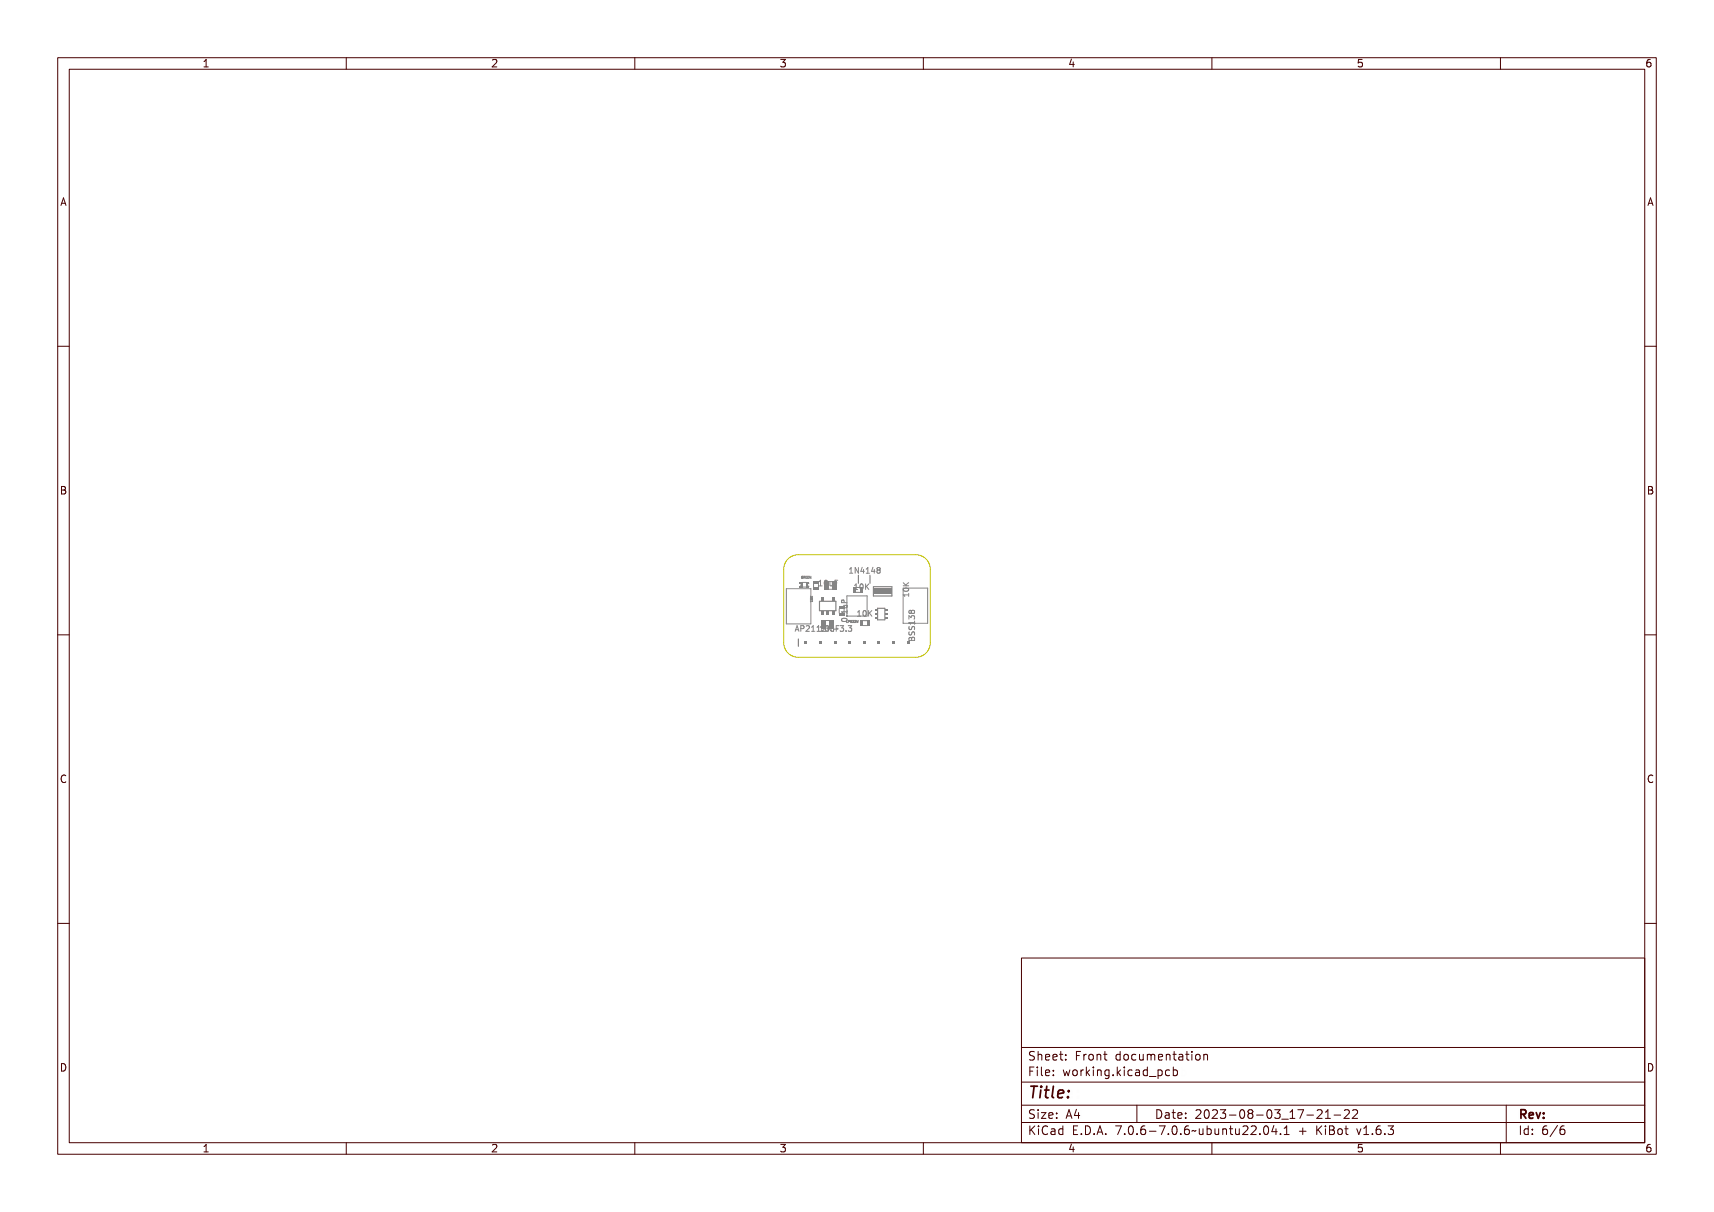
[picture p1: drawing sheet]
<svg xmlns="http://www.w3.org/2000/svg" width="297mm" height="210mm" viewBox="0 0 297 210" stroke-linecap="round" stroke-linejoin="round" font-family="sans-serif">
<g fill="none" stroke="#848484" stroke-width=".17">
<path d="M139 99.8l-.1 .2 .1 .2M139.2 99.9h.2l-.2 .1 .1 .2 .1-.1v.1a.18 .18 0 0 1-.2-.1 .18 .18 0 0 1 0-.2zM139.5 99.9h.2v.3l-.1-.1-.1 .1zM139.5 99.9l.1 .1zM139.8 99.9h.2h-.2v.1h.2l-.2 .1v.1h.2h-.2zM140.1 99.9h.2h-.2v.1h.2l-.2 .1v.1h.2h-.2zM140.4 99.9l.1 .3 .1-.3v.3l-.2-.3v.3zM147.1 98.5l.4-.1v.8h.2v.2h-.5v-.2h.2v-.7l-.3 .1zM147.9 98.4h.1l.4 .8v-.8h.1v1h-.2l-.3-.8v.8h-.1zM149 98.4h.2v.6h.1l-.1 .4h-.2v-.3h-.4zM149 98.5v.5h-.3zM149.5 98.5l.4-.1v.8h.2v.2h-.6v-.2h.2v-.7l-.2 .1z"/>
<path d="M150.6 98.4h.1v.6h.2l-.2 .4h-.1v-.3h-.4zM150.6 98.5v.5h-.3zM151.1 98.5a.27 .27 0 0 1 .4-.1 .27 .27 0 0 1-.1 .5 .27 .27 0 0 1 .1 .4 .27 .27 0 0 1-.4 0 .27 .27 0 0 1 .1-.4l-.2-.2zM152.1 98.7v.1M152.1 98.4h.4v.2l-.2 .2M152.1 98.8h.2M152.1 98.8h.1M152.3 98.8l.2 .1v.3l-.4 .1M137.8 109.4l.3-1 .3 1M137.9 109.1h.4M139.5 108.5h.1l.3 .9h-.1l-.1-.2h-.3l-.1 .2h-.1zM139.5 108.6l.2 .5h-.3z"/>
<path d="M140.1 108.5h.2a.31 .31 0 0 1 .4 .4 .31 .31 0 0 1-.5 .1v.4h-.1zM140.2 108.6h.1a.18 .18 0 0 1 .2 .2 .18 .18 0 0 1-.2 .1h-.1zM140.5 103.9l.3-.1v.2l-.3 .1zM140.5 103.2l.1 .2 .2-.2-.2 .2 .2 .1h-.3l.1-.1zM140.5 103.6l.3 .1zM140.5 104.2v.1M140.8 104v.3M140.8 108.5a.34 .34 0 0 1 .6 .1 .34 .34 0 0 1-.2 .5l-.2 .2h.4v.1h-.6l.4-.4a.23 .23 0 0 0 0-.4 .23 .23 0 0 0-.4 .1zM141.7 108.5h.3v.8h.2v.1h-.5v-.1h.2v-.7h-.2zM142.1 108.5h.3v.8h.2v.1h-.5v-.1h.2v-.7h-.2zM142.3 100.7l.4-.1v.8h.2v.2h-.5v-.2h.2v-.7l-.3 .1zM142.5 108.5h.3v.8h.2v.1h-.5v-.1h.2v-.7h-.2z"/>
<path d="M142.8 108.6l.1-.1a.46 .46 0 0 1 .5 .5 .46 .46 0 0 1-.5 .4l-.1-.2zM143 108.6a.39 .39 0 0 1 .3 .4 .39 .39 0 0 1-.3 .3l-.1-.3zM143.1 100.7l.1-.1a.46 .46 0 0 1 .5 .5 .46 .46 0 0 1-.5 .4l-.1-.2zM143.2 108.5a.34 .34 0 0 1 .5 .1 .34 .34 0 0 1-.2 .5l-.2 .2h.5v.1h-.6l.3-.4a.23 .23 0 0 0 .1-.4 .23 .23 0 0 0-.4 .1zM143.3 100.7a.39 .39 0 0 1 .2 .4 .39 .39 0 0 1-.2 .4l-.1-.4zM143.6 108.7h.1v.5l.1 .1 .2-.1v-.5h.1v.7l-.1-.1a.23 .23 0 0 1-.3 .1 .23 .23 0 0 1-.1-.2zM143.9 100.8h.1v.6l.1 .1 .2-.2v-.5h.1v.8l-.1-.1a.23 .23 0 0 1-.3 .1 .23 .23 0 0 1-.1-.3zM144 108.5h.1v.4l.4-.4h.1l-.3 .4 .4 .5h-.2l-.3-.4-.1 .4h-.1zM144.4 108.5h.6v.1h-.5v.3h.4v.1h-.4v.4h-.1zM144.7 100.6h.6v.1h-.5v.3h.4v.1h-.4v.5h-.1zM144.9 109h.3v.1h-.3zM145.6 108.5a.29 .29 0 0 1 .4 0 .29 .29 0 0 1-.1 .4 .3 .3 0 0 1 .1 .5 .3 .3 0 0 1-.5-.1h.1a.22 .22 0 0 0 .3 .1 .22 .22 0 0 0 .1-.3 .22 .22 0 0 0-.3-.1l.1-.1a.19 .19 0 0 0 .1-.3 .19 .19 0 0 0-.3 0z"/>
<path d="M145.9 105.8h.8v-.2h.1v.6h-.1v-.2h-.7v.2h-.1zM145.9 104h.1v.5h.3v-.4h.1v.4h.4v.1h-.9zM146 107.3l.4-.1a.38 .38 0 0 1 .4 .3 .55 .55 0 0 1-.4 .3 .55 .55 0 0 1-.5-.3zM146 107.4a.43 .43 0 0 1 .7 .2 .43 .43 0 0 1-.7-.2zM146.1 104.9h.7l-.1 .1a.23 .23 0 0 1 .1 .3 .23 .23 0 0 1-.2 .1h-.5v-.1h.5l.1-.1-.1-.2h-.5zM146.5 109.2h.2v.2h-.2zM146.6 106.6h.2v.2h-.2zM146.7 107.5v.4h.2h-.2zM146.9 107.5l.3 .1-.2 .3zM147 107.6l.1 .1h-.1zM147.1 108.5a.29 .29 0 0 1 .5 0 .29 .29 0 0 1-.1 .4 .3 .3 0 0 1 .1 .5 .3 .3 0 0 1-.5-.1h.1a.22 .22 0 0 0 .3 .1 .22 .22 0 0 0 0-.3 .22 .22 0 0 0-.2-.1l.1-.1a.19 .19 0 0 0 .1-.3 .19 .19 0 0 0-.3 0zM147.3 107.6l.1-.1-.1 .1a.14 .14 0 0 1 .2 .2 .16 .16 0 0 1-.3 .1l.2-.1z"/>
<path d="M147.5 107.5l.2 .1v.3h-.2l.2-.1-.1-.1 .1-.1zM147.8 107.5l.2 .1v.3h-.2l.2-.1-.1-.1 .1-.1zM148 101.3l.4-.1v.9h.2v.1h-.6v-.1h.2v-.7h-.2zM148.1 107.5l.1 .3v-.2l.1 .2 .1-.3-.1 .4-.1-.2-.1 .2zM148.6 106.8h.6M148.7 106l-.1 .1M148.7 107.5l-.1 .4v-.3l-.1 .3M148.8 101.3h.1a.46 .46 0 0 1 .5 .4 .46 .46 0 0 1-.5 .5l-.1-.3zM149 101.4a.39 .39 0 0 1 .2 .3 .39 .39 0 0 1-.2 .4l-.1-.4zM149.1 105.9h.3v.8h.2v.1h-.5v-.1h.2v-.7h-.2zM149.5 101.2h.2v.5l.4-.5h.1l-.4 .4 .4 .6h-.1l-.3-.5-.1 .5h-.2zM149.9 106l.1-.1a.46 .46 0 0 1 .4 .4 .46 .46 0 0 1-.4 .5l-.2-.2z"/>
<path d="M150 106a.39 .39 0 0 1 .3 .3 .39 .39 0 0 1-.3 .4l-.1-.4zM150.6 105.9h.1v.4l.4-.4h.2l-.4 .4 .4 .5h-.2l-.3-.5-.1 .5h-.1zM156.5 101.5h1M156.5 101l.6 .5M156.6 102a.46 .46 0 0 1 .5-.2 .46 .46 0 0 1 .3 .5 .46 .46 0 0 1-.5 .2 .46 .46 0 0 1-.3-.5zM156.6 102.5h.8v-.2h.1v.5h-.1v-.2h-.7v.3h-.1zM156.6 100.8l.4 .3 .5-.4v.2l-.5 .3 .5 .1v.1h-.9v-.1h.4l-.4-.4zM156.6 101.7a.48 .48 0 0 1 .5-.2 .48 .48 0 0 1 .4 .5 .48 .48 0 0 1-.6 .2 .48 .48 0 0 1-.3-.5zM156.7 101.8a.41 .41 0 0 1 .7 .1 .41 .41 0 0 1-.7-.1zM157.5 102.8v.5M157.5 103.1h-1l.3 .2M157.5 101l-.6 .4"/>
<path d="M157.6 108.4h.8v-.2h.1v.5h-.1v-.2h-.7v.2h-.1zM157.6 109.8l.1 .1a.19 .19 0 0 0-.1 .2 .19 .19 0 0 0 .2 .1 .19 .19 0 0 0 .2-.2 .3 .3 0 0 1 .5-.2 .3 .3 0 0 1-.2 .5 .22 .22 0 0 0 .1-.3 .22 .22 0 0 0-.3 0 .32 .32 0 0 1-.4 .3 .32 .32 0 0 1-.1-.5zM157.6 109l.1 .1a.19 .19 0 0 0-.1 .2 .19 .19 0 0 0 .2 .1 .19 .19 0 0 0 .2-.2 .3 .3 0 0 1 .5-.1 .3 .3 0 0 1-.2 .5 .22 .22 0 0 0 .1-.4 .22 .22 0 0 0-.3 0 .32 .32 0 0 1-.4 .4 .32 .32 0 0 1-.1-.6zM157.6 106.7l.3-.1 .1 .2a.27 .27 0 0 1 .4-.1 .27 .27 0 0 1 0 .4 .27 .27 0 0 1-.4-.1 .27 .27 0 0 1-.4 .1 .27 .27 0 0 1 0-.4zM157.6 107.5l.3-.1 .1 .2a.3 .3 0 0 1 .5-.1 .3 .3 0 0 1-.1 .5v-.1a.22 .22 0 0 0 .1-.3 .22 .22 0 0 0-.3 0 .22 .22 0 0 0-.1 .2l-.1-.1a.19 .19 0 0 0-.3-.1 .19 .19 0 0 0 0 .3l-.1 .1zM157.6 110.6l.3-.1 .1 .2a.26 .26 0 0 1 .3-.2 .26 .26 0 0 1 .2 .3v.3h-.9zM157.7 110.7h.2l.1 .3h-.3zM157.9 106.1v.1M157.9 105.9l-.2-.2-.1 .1-.1 .4M157.9 105.9l.2-.2 .3 .1v.4M157.9 105.9v.2M157.9 106.1l.1 .1"/>
<path d="M158.1 110.7h.3v.3h-.3z"/>
<circle cx="151.3" cy="98.6" r=".16"/>
<circle cx="151.3" cy="99.1" r=".19"/>
<circle cx="140.6" cy="103.7" r=".17"/>
<circle cx="140.6" cy="103.7" r=".03"/>
<circle cx="143.1" cy="109" r=".09"/>
<circle cx="143.4" cy="101.1" r=".09"/>
<circle cx="146.4" cy="107.5" r=".09"/>
<circle cx="149" cy="101.7" r=".09"/>
<circle cx="150.1" cy="106.3" r=".09"/>
<circle cx="157" cy="101.9" r=".08"/>
<circle cx="157.8" cy="106.9" r=".16"/>
<circle cx="158.3" cy="106.9" r=".19"/>
</g>
<g fill="#848484">
<path d="M145.4 105h.9v.5h-.9z" fill-rule="evenodd"/>
<path d="M145.4 106.2h.9v.5h-.9z" fill-rule="evenodd"/>
</g>
<path d="M146.8 103.3h3.5v3.5h-3.5z" fill="none" stroke="#848484" stroke-width=".17"/>
<path d="M152.1 105.4h1.2v2h-1.2z" fill="none" stroke="#848484" stroke-width=".2"/>
<g fill="#848484">
<path d="M151.6 106.9h.4v.3h-.4z" fill-rule="evenodd"/>
<path d="M153.4 106.9h.3v.3h-.3z" fill-rule="evenodd"/>
<path d="M151.6 106.3h.4v.2h-.4z" fill-rule="evenodd"/>
<path d="M153.4 106.3h.3v.2h-.3z" fill-rule="evenodd"/>
<path d="M151.6 105.6h.4v.3h-.4z" fill-rule="evenodd"/>
<path d="M153.4 105.6h.3v.3h-.3z" fill-rule="evenodd"/>
</g>
<path d="M142 104.2h2.8v1.6h-2.8z" fill="none" stroke="#848484" stroke-width=".2"/>
<g fill="#848484">
<path d="M142.2 103.5h.5v.7h-.5z" fill-rule="evenodd"/>
<path d="M142.2 105.9h.5v.6h-.5z" fill-rule="evenodd"/>
<path d="M143.2 105.9h.5v.6h-.5z" fill-rule="evenodd"/>
<path d="M144.1 103.5h.5v.7h-.5z" fill-rule="evenodd"/>
<path d="M144.1 105.9h.5v.6h-.5z" fill-rule="evenodd"/>
</g>
<path d="M143 107.5h.8" fill="none" stroke="#848484" stroke-width=".17"/>
<g fill="#848484">
<path d="M142.3 107.5h.8v1.4h-.8z" fill-rule="evenodd"/>
<path d="M143.8 107.5h.7v1.4h-.7z" fill-rule="evenodd"/>
</g>
<path d="M141 101.1v.7M141.8 101.1v.7" fill="none" stroke="#848484" stroke-width=".17"/>
<g fill="#848484">
<path d="M140.9 100.6h1v.5h-1z" fill-rule="evenodd"/>
<path d="M140.9 101.8h1v.5h-1z" fill-rule="evenodd"/>
</g>
<path d="M138.3 110.7v1.3" fill="none" stroke="#848484" stroke-width=".2"/>
<g fill="#848484">
<path d="M139.4 111.1h.5v.5h-.5z" fill-rule="evenodd"/>
<path d="M141.9 111.1h.5v.5h-.5z" fill-rule="evenodd"/>
<path d="M144.4 111.1h.5v.5h-.5z" fill-rule="evenodd"/>
<path d="M147 111.1h.5v.5h-.5z" fill-rule="evenodd"/>
<path d="M149.5 111.1h.5v.5h-.5z" fill-rule="evenodd"/>
<path d="M152.1 111.1h.5v.5h-.5z" fill-rule="evenodd"/>
<path d="M154.6 111.1h.5v.5h-.5z" fill-rule="evenodd"/>
<path d="M157.1 111.1h.5v.5h-.5z" fill-rule="evenodd"/>
<path d="M149 101.7h.5v1h-.5z" fill-rule="evenodd"/>
<path d="M147.8 101.7h.5v1h-.5z" fill-rule="evenodd"/>
</g>
<path d="M156.5 101.9h4.2v6.1h-4.2z" fill="none" stroke="#848484" stroke-width=".17"/>
<path d="M151.3 101.7h3.2v1.6h-3.2z" fill="none" stroke="#848484" stroke-width=".2"/>
<path d="M151.4 102h3.1v1h-3.1z" fill-rule="evenodd" fill="#848484"/>
<g fill="none" stroke="#848484" stroke-width=".17">
<path d="M138.6 101a.3 .3 0 0 1 .2 .3 .3 .3 0 0 1-.2 .3M139 101.7h.7M139 100.9h.7M140.2 101a.27 .27 0 0 0-.3 .3 .27 .27 0 0 0 .3 .3"/>
<circle cx="138.7" cy="101.7" r=".08"/>
</g>
<g fill="#848484">
<path d="M138.5 101.6h.2v.2h-.2z" fill-rule="evenodd"/>
<path d="M138.6 101.7l.4 .1z" fill-rule="evenodd"/>
<path d="M138.8 100.9h.2v.9h-.2z" fill-rule="evenodd"/>
<path d="M139.7 101.6h.5v.2h-.5z" fill-rule="evenodd"/>
<path d="M139.7 101h.2v.6h-.2z" fill-rule="evenodd"/>
<path d="M139.9 101.5l.1 .1z" fill-rule="evenodd"/>
<path d="M139.9 101l.1 .1z" fill-rule="evenodd"/>
<path d="M138.5 100.9h.3v.2h-.3z" fill-rule="evenodd"/>
<path d="M139.7 100.9h.5v.2h-.5z" fill-rule="evenodd"/>
</g>
<path d="M136.3 102h4.2v6.1h-4.2zM143.6 102.1h.7" fill="none" stroke="#848484" stroke-width=".17"/>
<path d="M148.7 99.7v1.4M150.7 99.7v1.4" fill="none" stroke="#848484" stroke-width=".2"/>
<g fill="#848484">
<path d="M142.8 100.7h.8v1.5h-.8z" fill-rule="evenodd"/>
<path d="M144.3 100.7h.7v1.5h-.7z" fill-rule="evenodd"/>
</g>
<path d="M149.6 107.5h.7M149.6 108.4h.7" fill="none" stroke="#848484" stroke-width=".17"/>
<g fill="#848484">
<path d="M149.1 107.5h.5v.9h-.5z" fill-rule="evenodd"/>
<path d="M150.3 107.5h.5v.9h-.5z" fill-rule="evenodd"/>
</g>
<path d="M136.8 96.7l1-.5 .5-.1h20.4a2.54 2.54 0 0 1 2.5 2.6v12.7a2.54 2.54 0 0 1-2.5 2.5h-20.4a2.54 2.54 0 0 1-2.5-2.5v-12.7a2.53 2.53 0 0 1 1-2z" fill="none" stroke="#c2c200" stroke-width=".17"/>
<g fill="none" stroke="#480000" stroke-width=".17">
<path d="M10 10h277v190h-277zM12 12h273v186h-273zM60 10v2M110 10v2M160 10v2M210 10v2M260 10v2M10 60h2M285 60h2M10 110h2M285 110h2M10 160h2"/>
<path d="M285 160h2M177 166h108v32h-108zM60 198v2M110 198v2M160 198v2M177 181.5h108M177 187.5h108M177 191.5h108M177 194.5h108M178.1 195.2h.2v.6l.6-.6h.3l-.6 .6 .6 .8h-.2l-.5-.7-.2 .2v.5h-.2zM178.2 185h.9v.2h-.7v.4h.6v.2h-.6v.7h-.2zM178.3 182.4l.5-.1h.2v.2a.31 .31 0 0 0-.5-.1 .31 .31 0 0 0 0 .5 .5 .5 0 0 1 .6 .6 .5 .5 0 0 1-.8 .2l-.1-.2a.34 .34 0 0 0 .4 .1 .34 .34 0 0 0 .1-.5 .47 .47 0 0 1-.5-.2 .47 .47 0 0 1 .1-.5z"/>
<path d="M178.3 192.5l.5-.1h.2v.2a.31 .31 0 0 0-.5-.1 .31 .31 0 0 0 0 .5 .5 .5 0 0 1 .6 .6 .5 .5 0 0 1-.8 .2l-.1-.2a.34 .34 0 0 0 .4 .1 .34 .34 0 0 0 .1-.5 .47 .47 0 0 1-.5-.2 .47 .47 0 0 1 .1-.5zM179.4 182.2h.2v.6a.35 .35 0 0 1 .4-.1 .35 .35 0 0 1 .2 .4v.6h-.2v-.8h-.4v.8h-.2zM179.5 185.4h.4v.9h.4v.2h-.9v-.2h.3v-.8h-.2zM179.5 192.8h.4v.9h.4v.1h-.9v-.1h.3v-.8h-.2zM179.5 195.6h.4v.9h.4v.1h-.9v-.1h.3v-.8h-.2zM179.7 184.9h.2v.3h-.2zM179.7 192.3h.2v.3h-.2zM179.7 195.1h.2v.3h-.2zM180.6 184.9h.4v1.3l.4 .1v.2l-.5-.2v-1.2h-.3zM180.6 192.8h.8v.1l-.6 .8h.6v.1h-.8v-.1l.6-.8h-.6zM180.7 182.8a.49 .49 0 0 1 .6-.1 .49 .49 0 0 1 .2 .5h-.8a.42 .42 0 0 0 .3 .4 .42 .42 0 0 0 .4-.1v.2a.6 .6 0 0 1-.8-.1 .6 .6 0 0 1 .1-.8zM180.7 195.4l.5-.2h.3v.2a.43 .43 0 0 0-.6 0 .43 .43 0 0 0-.2 .5 .43 .43 0 0 0 .2 .5 .43 .43 0 0 0 .6 0v.2a.66 .66 0 0 1-.8-.1 .66 .66 0 0 1-.1-.8z"/>
<path d="M180.8 182.9l.4-.1 .1 .3h-.6zM181.8 195.6h.2a.45 .45 0 0 1 .5 0 .45 .45 0 0 1 .1 .4v.6h-.1v-.1a.38 .38 0 0 1-.5 .2 .38 .38 0 0 1-.2-.5 .38 .38 0 0 1 .4-.2h.3a.35 .35 0 0 0-.3-.4 .35 .35 0 0 0-.4 .2zM181.9 182.8a.49 .49 0 0 1 .6-.1 .49 .49 0 0 1 .2 .5h-.8a.42 .42 0 0 0 .3 .4 .42 .42 0 0 0 .5-.1v.2a.6 .6 0 0 1-.9-.1 .6 .6 0 0 1 .1-.8zM181.9 185.5a.49 .49 0 0 1 .6-.1 .49 .49 0 0 1 .2 .5h-.8a.42 .42 0 0 0 .3 .4 .42 .42 0 0 0 .5-.1v.2a.6 .6 0 0 1-.9-.1 .6 .6 0 0 1 .1-.8zM181.9 192.9a.49 .49 0 0 1 .6-.1 .49 .49 0 0 1 .2 .5h-.8a.42 .42 0 0 0 .3 .4 .42 .42 0 0 0 .5-.1v.2a.6 .6 0 0 1-.9-.1 .6 .6 0 0 1 .1-.8zM182 196.2l.5-.1a.31 .31 0 0 1-.2 .4 .31 .31 0 0 1-.4-.1zM182 182.9l.4-.1 .1 .3h-.6zM182 185.6l.4-.1 .1 .3h-.6zM182 193l.4-.1 .1 .3h-.6zM183 195.7l.4-.2 .2 .2v-.6h.2v1.5h-.2v-.1a.42 .42 0 0 1-.5 .1 .42 .42 0 0 1-.2-.5zM183.2 195.8l.1-.1a.4 .4 0 0 1 .3 .4 .4 .4 0 0 1-.3 .4l-.2-.2zM183.2 182.3h.2v.4h.4v.1h-.4l.1 .8h.3v.1h-.2a.3 .3 0 0 1-.4-.3v-.6h-.3v-.1h.3z"/>
<path d="M183.3 185.4h.2v.3h-.2zM183.3 186.2h.2v.3h-.2zM183.3 192.8h.2v.3h-.2zM183.3 193.6h.2v.2h-.2zM184.5 182.7h.2v.3h-.2zM184.5 183.5h.2v.2h-.2zM185.2 185.4h.2l.2 .8 .1-.5h.2l.2 .5 .1-.8h.2l-.2 1.1h-.2l-.2-.7-.2 .7h-.1zM185.4 195.2h.9v.2h-.7v.4h.6v.2h-.6v.5h.7v.1h-.9zM185.7 192.4h.2l.5 1.4h-.2l-.1-.3h-.5l-.1 .3h-.2zM185.8 192.6l.2 .7h-.4zM186.6 182.3h.9v.2h-.7v.4h.6v.2h-.6v.6h-.2zM186.7 185.5a.52 .52 0 0 1 .8 .4 .52 .52 0 0 1-.8 .4l-.1-.4z"/>
<path d="M186.8 185.6l.1-.1a.39 .39 0 0 1 .4 .4 .39 .39 0 0 1-.4 .4l-.1-.2zM186.9 196.4h.2v.2h-.2zM187.1 192.4h.2v.9h.2v.2h-.2v.3h-.2v-.3h-.6v-.2zM187.1 192.6v.7h-.4zM187.8 195.2a.76 .76 0 0 1 .9 .7 .76 .76 0 0 1-.9 .7zM188 195.4a.57 .57 0 0 1 .5 .5 .57 .57 0 0 1-.5 .6zM188 182.7h.2v.2a.3 .3 0 0 1 .3-.3 .3 .3 0 0 1 .3 .3 .37 .37 0 0 0-.5-.1 .37 .37 0 0 0-.1 .4v.5h-.2zM188 185.4h.2v.2a.3 .3 0 0 1 .3-.3 .3 .3 0 0 1 .3 .3 .37 .37 0 0 0-.5-.1 .37 .37 0 0 0-.1 .4v.6h-.2zM189.1 184.9h.1v.9l.5-.4h.2l-.4 .4 .5 .7h-.2l-.4-.6-.2 .1v.5h-.1zM189.1 182.8a.52 .52 0 0 1 .8 .4 .52 .52 0 0 1-.8 .4l-.1-.4zM189.2 182.9l.1-.1a.39 .39 0 0 1 .4 .4 .39 .39 0 0 1-.4 .4l-.1-.2zM189.3 196.4h.3v.2h-.3z"/>
<path d="M190.2 182.7h.2v.1a.35 .35 0 0 1 .4-.1 .35 .35 0 0 1 .3 .4v.6h-.2l-.1-.8h-.3l-.1 .8h-.2zM190.3 185.4h.4v.9h.4v.2h-.9v-.2h.4v-.8h-.3zM190.5 195.2h.3l.4 1.4h-.2l-.1-.3h-.5l-.1 .3h-.2zM190.6 184.9h.1v.3h-.1zM190.6 195.4l.2 .7h-.4zM191.4 185.4h.2v.1a.35 .35 0 0 1 .4-.1 .35 .35 0 0 1 .3 .4v.7h-.2l-.1-.9h-.3l-.1 .9h-.2zM191.7 182.3h.1v.4h.4v.1h-.4l.1 .8h.3v.1h-.2a.3 .3 0 0 1-.3-.3v-.6h-.3v-.1h.3zM191.7 196.4h.3v.2h-.3zM192.7 185.5l.3-.2 .3 .2v-.1h.2v1a.53 .53 0 0 1-.8 .4v-.2a.36 .36 0 0 0 .4 .1 .36 .36 0 0 0 .2-.4l-.1 .1a.53 .53 0 0 1-.7-.3 .53 .53 0 0 1 .2-.6zM192.8 185.6l.1-.1a.39 .39 0 0 1 .4 .4 .39 .39 0 0 1-.4 .4l-.1-.2zM193.8 195.2h.9l-.5 1.4h-.2l.5-1.2h-.7zM193.9 182.8l.3-.2 .3 .2v-.6h.2v1.5h-.2v-.1a.42 .42 0 0 1-.6 .1 .42 .42 0 0 1-.1-.5z"/>
<path d="M194.1 182.8a.4 .4 0 0 1 .4 .4 .4 .4 0 0 1-.4 .4l-.2-.4zM194.1 186.2h.3v.3h-.3zM195.1 184.9h.2v.9l.4-.4h.3l-.5 .4 .5 .7h-.2l-.4-.6-.1 .1v.5h-.2zM195.1 182.8a.52 .52 0 0 1 .8 .4 .52 .52 0 0 1-.8 .4l-.1-.4zM195.2 182.9l.1-.1a.39 .39 0 0 1 .4 .4 .39 .39 0 0 1-.4 .4l-.1-.2zM195.3 196.4h.3v.2h-.3zM196.3 185.4h.5v.9h.3v.2h-.9v-.2h.4v-.8h-.3zM196.3 195.4a.5 .5 0 0 1 .7-.1 .5 .5 0 0 1 .1 .6 .52 .52 0 0 1-.4 .8 .52 .52 0 0 1-.5-.8zM196.4 182.8a.39 .39 0 0 1 .4-.2 .39 .39 0 0 1 .3 .3 .4 .4 0 0 0-.6 0 .4 .4 0 0 0 0 .6 .4 .4 0 0 0 .6 0 .41 .41 0 0 1-.4 .3 .41 .41 0 0 1-.4-.3v-.5zM196.5 195.4a.57 .57 0 0 1 .4 .9l-.3 .2a.86 .86 0 0 1-.1-1.1zM196.6 184.9h.2v.3h-.2zM197 191.5v3"/>
<path d="M197.4 182.7h.2v.8l.2 .1 .3-.2v-.7h.2v1h-.2v-.1a.35 .35 0 0 1-.4 .2 .35 .35 0 0 1-.3-.5zM197.6 185.5a.39 .39 0 0 1 .4-.2 .39 .39 0 0 1 .3 .3 .4 .4 0 0 0-.6 0 .4 .4 0 0 0 0 .6 .4 .4 0 0 0 .6 0 .41 .41 0 0 1-.4 .3 .41 .41 0 0 1-.4-.3v-.5zM197.7 196.4h.3v.2h-.3zM198.6 182.7h.1l.2-.1a.22 .22 0 0 0 .2 .2 .22 .22 0 0 0 .2-.2l.2 .3 .1 .8h-.2v-.8l-.1-.1-.2 .1v.8h-.1v-.8l-.2-.1-.1 .1v.8h-.1zM198.7 185.4h.1a.45 .45 0 0 1 .5 0 .45 .45 0 0 1 .2 .4v.7h-.2v-.2a.38 .38 0 0 1-.5 .2 .38 .38 0 0 1-.2-.5 .38 .38 0 0 1 .5-.2h.2a.35 .35 0 0 0-.3-.4 .35 .35 0 0 0-.3 .2zM198.7 195.4l.5-.2h.2v.2a.43 .43 0 0 0-.5 0 .43 .43 0 0 0-.1 .5 .48 .48 0 0 1 .7 0 .48 .48 0 0 1-.1 .7 .48 .48 0 0 1-.7-.1l-.1-.6zM198.8 186l.5-.1a.31 .31 0 0 1-.1 .4 .31 .31 0 0 1-.4-.1zM198.9 195.9a.29 .29 0 0 1 .4 .1 .29 .29 0 0 1-.1 .4 .29 .29 0 0 1-.4-.1zM199.9 185.5l.3-.2 .3 .2v-.6h.2v1.6h-.2v-.2a.42 .42 0 0 1-.5 .1 .42 .42 0 0 1-.2-.5zM199.9 182.8a.49 .49 0 0 1 .6-.1 .49 .49 0 0 1 .2 .5h-.7a.42 .42 0 0 0 .2 .4 .42 .42 0 0 0 .5-.1v.2a.6 .6 0 0 1-.8-.1 .6 .6 0 0 1 0-.8zM200 196h.5v.2h-.5zM200 185.6l.1-.1a.39 .39 0 0 1 .4 .4 .39 .39 0 0 1-.4 .4l-.1-.2z"/>
<path d="M200.1 182.9l.3-.1 .2 .3h-.6zM200.1 192.4a.76 .76 0 0 1 1 .7 .76 .76 0 0 1-1 .7zM200.3 192.6a.57 .57 0 0 1 .6 .5 .57 .57 0 0 1-.6 .6zM200.9 186.8l1.2 .1zM201 195.2h.9l-.5 1.4h-.2l.5-1.2h-.7zM201.1 182.7h.1v.1a.35 .35 0 0 1 .5-.1 .35 .35 0 0 1 .2 .4v.6h-.2v-.8h-.4l-.1 .8h-.1zM201.4 192.8h.2a.45 .45 0 0 1 .5 0 .45 .45 0 0 1 .1 .4v.6h-.1v-.1a.38 .38 0 0 1-.5 .2 .38 .38 0 0 1-.2-.5 .38 .38 0 0 1 .4-.2h.3a.35 .35 0 0 0-.3-.4 .35 .35 0 0 0-.4 .2zM201.6 193.4l.5-.1a.31 .31 0 0 1-.2 .4 .31 .31 0 0 1-.4-.1zM202.2 185.4h.2v.1a.46 .46 0 0 1 .6 0 .46 .46 0 0 1 .1 .6 .39 .39 0 0 1-.2 .4 .39 .39 0 0 1-.5-.2v.6h-.2zM202.5 182.3h.2v.4h.4v.1h-.4v.8h.4v.1h-.2a.3 .3 0 0 1-.4-.3v-.6h-.3v-.1h.3zM202.5 185.6l.1-.1a.4 .4 0 0 1 .4 .4 .4 .4 0 0 1-.4 .4l-.2-.2zM202.5 196.4h.3v.2h-.3z"/>
<path d="M202.8 192.4h.2v.4h.4v.1h-.4l.1 .8h.3v.1h-.2a.3 .3 0 0 1-.4-.3v-.6h-.3v-.1h.3zM203.5 182.7h.2a.45 .45 0 0 1 .4 0 .45 .45 0 0 1 .2 .4v.6h-.2v-.1a.38 .38 0 0 1-.5 .2 .38 .38 0 0 1-.2-.5 .38 .38 0 0 1 .5-.2h.2a.35 .35 0 0 0-.2-.4 .35 .35 0 0 0-.4 .2zM203.5 195.4a.5 .5 0 0 1 .7-.1 .5 .5 0 0 1 .1 .6 .52 .52 0 0 1-.4 .8 .52 .52 0 0 1-.5-.8zM203.6 185.5a.39 .39 0 0 1 .4-.2 .39 .39 0 0 1 .3 .3 .4 .4 0 0 0-.5 0 .4 .4 0 0 0 0 .6 .4 .4 0 0 0 .5 0 .41 .41 0 0 1-.4 .3 .41 .41 0 0 1-.4-.3v-.5zM203.7 183.3l.4-.1a.31 .31 0 0 1-.1 .4 .31 .31 0 0 1-.4-.1zM203.7 195.4a.57 .57 0 0 1 .4 .9l-.2 .2a.86 .86 0 0 1-.2-1.1zM203.9 192.9a.49 .49 0 0 1 .6-.1 .49 .49 0 0 1 .2 .5h-.8a.42 .42 0 0 0 .3 .4 .42 .42 0 0 0 .5-.1v.2a.6 .6 0 0 1-.9-.1 .6 .6 0 0 1 .1-.8zM204 193l.4-.1 .1 .3h-.6zM204.7 184.9h.1v.6a.45 .45 0 0 1 .7 0 .45 .45 0 0 1 0 .6 .39 .39 0 0 1-.2 .4 .39 .39 0 0 1-.5-.2v.2h-.1zM204.9 182.3h.2v.4h.4v.1h-.4v.8h.4v.1h-.2a.3 .3 0 0 1-.4-.3v-.6h-.3v-.1h.3zM204.9 185.6l.1-.1a.39 .39 0 0 1 .4 .4 .39 .39 0 0 1-.4 .4l-.1-.2zM204.9 196.4h.3v.2h-.3z"/>
<path d="M205.3 192.8h.2v.3h-.2zM205.3 193.6h.2v.2h-.2zM205.9 182.7h.5v.9h.3v.1h-.9v-.1h.4v-.8h-.3zM205.9 195.4l.5-.2h.2v.2a.43 .43 0 0 0-.5 0 .43 .43 0 0 0-.1 .5 .48 .48 0 0 1 .7 0 .48 .48 0 0 1-.1 .7 .48 .48 0 0 1-.7-.1l-.1-.6zM206.1 195.9a.29 .29 0 0 1 .4 .1 .29 .29 0 0 1-.1 .4 .29 .29 0 0 1-.4-.1zM206.2 182.2h.2v.3h-.2zM207 196l.3-.1 .5 .1 .2-.1a.38 .38 0 0 1-.7 .2l-.3 .1zM207.1 182.8a.52 .52 0 0 1 .8 .4 .52 .52 0 0 1-.8 .4l-.1-.4zM207.3 182.9l.1-.1a.39 .39 0 0 1 .4 .4 .39 .39 0 0 1-.4 .4l-.2-.2zM207.4 192.5a.53 .53 0 0 1 .8 .1 .53 .53 0 0 1-.3 .7l-.3 .4h.7v.1h-.9v-.1l.3-.4a.49 .49 0 0 0 .2-.7l-.5 .1zM208.3 182.7h.1v.1a.35 .35 0 0 1 .5-.1 .35 .35 0 0 1 .2 .4v.6h-.2v-.8h-.4l-.1 .8h-.1zM208.3 195.6h.1l.1 .8 .2 .1 .2-.2v-.7h.2v1h-.2v-.1a.35 .35 0 0 1-.4 .2 .35 .35 0 0 1-.2-.5z"/>
<path d="M208.7 192.6a.5 .5 0 0 1 .6-.1 .5 .5 0 0 1 .2 .6 .52 .52 0 0 1-.5 .8 .52 .52 0 0 1-.4-.8zM208.9 192.6a.57 .57 0 0 1 .4 .9l-.3 .2a.86 .86 0 0 1-.1-1.1zM209.5 195.1h.2v.6a.45 .45 0 0 1 .6-.1 .45 .45 0 0 1 .1 .7 .39 .39 0 0 1-.3 .4 .39 .39 0 0 1-.4-.2v.1h-.2zM209.7 195.8l.1-.1a.4 .4 0 0 1 .4 .4 .4 .4 0 0 1-.4 .4l-.1-.2zM209.8 192.5a.53 .53 0 0 1 .8 .1 .53 .53 0 0 1-.3 .7l-.3 .4h.7v.1h-.9v-.1l.3-.4a.49 .49 0 0 0 .2-.7l-.5 .1zM210 198v2M210.7 195.6h.2v.8l.2 .1 .2-.2v-.7h.2v1h-.2v-.1a.35 .35 0 0 1-.4 .2 .35 .35 0 0 1-.2-.5zM211 192.4a.46 .46 0 0 1 .6 0 .46 .46 0 0 1 .1 .6l-.1 .1a.45 .45 0 0 1 .2 .6 .45 .45 0 0 1-.6 .2l-.2-.1v-.2a.35 .35 0 0 0 .5 .1 .35 .35 0 0 0 0-.5h-.3v-.2a.28 .28 0 0 0 .4-.1 .28 .28 0 0 0 0-.3 .28 .28 0 0 0-.4 0h-.2zM211.9 195.6h.2v.1a.35 .35 0 0 1 .4-.1 .35 .35 0 0 1 .2 .4v.6h-.2v-.8h-.4v.8h-.2zM212.4 193.2h.5v.2h-.5zM213.3 195.2h.2v.4h.4v.1h-.4v.8h.4v.1h-.2a.3 .3 0 0 1-.4-.3v-.6h-.3v-.1h.3zM213.5 192.6a.5 .5 0 0 1 .6-.1 .5 .5 0 0 1 .2 .6 .52 .52 0 0 1-.5 .8 .52 .52 0 0 1-.4-.8z"/>
<path d="M213.7 192.6a.57 .57 0 0 1 .4 .9l-.3 .2a.86 .86 0 0 1-.1-1.1zM214.3 195.6h.2v.8l.2 .1 .2-.2v-.7h.2v1h-.2v-.1a.35 .35 0 0 1-.4 .2 .35 .35 0 0 1-.2-.5zM214.7 192.5a.41 .41 0 0 1 .7-.1 .41 .41 0 0 1-.2 .7 .42 .42 0 0 1 .2 .6 .42 .42 0 0 1-.7 0 .42 .42 0 0 1 .2-.6l-.3-.2zM215.5 195.3a.53 .53 0 0 1 .8 .1 .53 .53 0 0 1-.3 .7l-.3 .4h.6v.1h-.9v-.1l.4-.4a.49 .49 0 0 0 .2-.8l-.5 .2zM216 193.2h.5v.2h-.5zM216.7 195.3a.53 .53 0 0 1 .8 .1 .53 .53 0 0 1-.3 .7l-.3 .4h.6v.1h-.9v-.1l.4-.4a.49 .49 0 0 0 .2-.8l-.5 .2zM217.1 192.6a.5 .5 0 0 1 .7-.1 .5 .5 0 0 1 .1 .6 .52 .52 0 0 1-.5 .8 .52 .52 0 0 1-.4-.8zM217.3 192.6a.57 .57 0 0 1 .4 .9l-.3 .2a.86 .86 0 0 1-.1-1.1zM218.2 196.4h.2v.2h-.2zM218.2 192.4a.46 .46 0 0 1 .6 0 .46 .46 0 0 1 .1 .6l-.1 .1a.45 .45 0 0 1 .2 .6 .45 .45 0 0 1-.6 .2l-.2-.1v-.2a.35 .35 0 0 0 .5 .1 .35 .35 0 0 0 0-.5h-.3v-.2a.28 .28 0 0 0 .4-.1 .28 .28 0 0 0 0-.3 .28 .28 0 0 0-.4 0h-.2zM219.2 195.4a.5 .5 0 0 1 .6-.1 .5 .5 0 0 1 .2 .6 .52 .52 0 0 1-.5 .8 .52 .52 0 0 1-.5-.8zM219.2 194.2l1.3 .1z"/>
<path d="M219.4 195.4a.57 .57 0 0 1 .3 .9l-.2 .2a.86 .86 0 0 1-.1-1.1zM220.7 192.5l.5-.1v1.3h.3v.1h-.8v-.1h.3v-1.1h-.3zM220.8 195.2h.2v.9h.2v.2h-.2v.3h-.2v-.3h-.6v-.2zM220.8 195.4v.7h-.4zM221.8 196.4h.2v.2h-.2zM221.8 192.4h.9l-.5 1.4h-.2l.5-1.2h-.7zM222.8 195.3l.5-.1v1.3h.3v.1h-.8v-.1h.3v-1.1h-.3zM223.2 193.2h.5v.2h-.5zM224.2 192.5a.53 .53 0 0 1 .8 .1 .53 .53 0 0 1-.3 .7l-.3 .4h.7v.1h-.9v-.1l.3-.4a.49 .49 0 0 0 .2-.7l-.5 .1zM225.4 195.5h.2v.4h.4v.2h-.4v.4h-.2v-.4h-.4v-.2h.4zM225.5 192.5l.5-.1v1.3h.3v.1h-.8v-.1h.3v-1.1h-.3zM226.8 193.2h.5v.2h-.5z"/>
<path d="M227.5 195.2h.2v.6l.6-.6h.2l-.6 .6 .6 .8h-.2l-.5-.7-.1 .2v.5h-.2zM227.8 192.5a.53 .53 0 0 1 .8 .1 .53 .53 0 0 1-.2 .7l-.4 .4h.7v.1h-.9v-.1l.3-.4a.49 .49 0 0 0 .2-.7l-.5 .1zM228.8 195.6h.4v.9h.4v.1h-.9v-.1h.4v-.8h-.3zM229 192.5a.53 .53 0 0 1 .8 .1 .53 .53 0 0 1-.2 .7l-.4 .4h.7v.1h-.9v-.1l.3-.4a.49 .49 0 0 0 .2-.7l-.5 .1zM229.1 195.1h.1v.3h-.1zM229.9 195.2h.4a.35 .35 0 0 1 .5 .2 .35 .35 0 0 1-.3 .5 .41 .41 0 0 1 .3 .5 .41 .41 0 0 1-.5 .2h-.4zM230.1 196h.2a.27 .27 0 0 1 .3 .2 .27 .27 0 0 1-.3 .3h-.2zM230.1 195.4h.2a.23 .23 0 0 1 .3 .2 .23 .23 0 0 1-.3 .2h-.2zM231.2 193.2h1.1M231.2 195.7a.52 .52 0 0 1 .8 .4 .52 .52 0 0 1-.8 .4l-.1-.4zM231.3 195.8l.1-.1a.39 .39 0 0 1 .4 .4 .39 .39 0 0 1-.4 .4l-.1-.2zM232.6 195.2h.1v.4h.4v.1h-.4l.1 .8h.3v.1h-.2a.3 .3 0 0 1-.3-.3v-.6h-.3v-.1h.3z"/>
<path d="M233 192.4l.2-.1h.3l.2 .1 .1 .3-.1 .2-.8 .9h.9M234.4 192.4l.2-.1h.4l.2 .1v.3v.2l-.9 .9h.9M234.6 195.6h.2l.3 .9 .4-.9h.2l-.4 1h-.3zM236 195.3l.5-.1v1.3h.3v.1h-.8v-.1h.3v-1.1h-.3zM237.4 196.4h.3v.2h-.3zM238.4 195.4l.5-.2h.2v.2a.43 .43 0 0 0-.5 0 .43 .43 0 0 0-.1 .5 .48 .48 0 0 1 .7 0 .48 .48 0 0 1-.1 .7 .48 .48 0 0 1-.7-.1l-.1-.6zM238.6 195.9a.29 .29 0 0 1 .4 .1 .29 .29 0 0 1-.1 .4 .29 .29 0 0 1-.4-.1zM239.8 196.4h.3v.2h-.3zM240.7 195.2a.46 .46 0 0 1 .6 0 .46 .46 0 0 1 .1 .6l-.1 .1a.45 .45 0 0 1 .2 .6 .45 .45 0 0 1-.6 .2l-.2-.1v-.2a.35 .35 0 0 0 .5 .1 .35 .35 0 0 0 0-.5l-.3-.1v-.1a.28 .28 0 0 0 .4-.1 .28 .28 0 0 0 0-.3 .28 .28 0 0 0-.4 0h-.2zM260 198v2M261 191.5v6.5M263.2 195.2h.8v.2h-.3v1.1h.3v.1h-.8v-.1h.3v-1.1h-.3z"/>
<path d="M264.4 195.7l.3-.2 .3 .2v-.6h.2v1.5h-.2v-.1a.42 .42 0 0 1-.5 .1 .42 .42 0 0 1-.2-.5zM264.6 195.8l.1-.1a.4 .4 0 0 1 .3 .4 .4 .4 0 0 1-.3 .4l-.2-.2zM265.9 195.6h.2v.3h-.2zM265.9 196.4h.2v.2h-.2zM268.1 195.4l.5-.2h.2v.2a.43 .43 0 0 0-.5 0 .43 .43 0 0 0-.2 .5 .48 .48 0 0 1 .7 0 .48 .48 0 0 1-.1 .7 .48 .48 0 0 1-.6-.1l-.2-.6zM268.2 195.9a.29 .29 0 0 1 .4 .1 .29 .29 0 0 1 0 .4 .29 .29 0 0 1-.4-.1zM269.9 195.2h.2l-.8 1.6h-.2zM270.5 195.4l.5-.2h.2v.2a.43 .43 0 0 0-.5 0 .43 .43 0 0 0-.2 .5 .48 .48 0 0 1 .7 0 .48 .48 0 0 1 0 .7 .48 .48 0 0 1-.7-.1l-.1-.6zM270.6 195.9a.29 .29 0 0 1 .4 .1 .29 .29 0 0 1 0 .4 .29 .29 0 0 1-.4-.1z"/>
<circle cx="196.7" cy="195.9" r=".13"/>
<circle cx="203.9" cy="195.9" r=".13"/>
<circle cx="209" cy="193.1" r=".13"/>
<circle cx="213.8" cy="193.1" r=".13"/>
<circle cx="215" cy="193.4" r=".29"/>
<circle cx="215" cy="192.8" r=".25"/>
<circle cx="217.4" cy="193.1" r=".13"/>
<circle cx="219.5" cy="195.9" r=".13"/>
</g>
<g fill="none" stroke="#480000" stroke-width=".3">
<path d="M178.1 188.4h1.4v.2h-.6v1.7h-.2v-1.7h-.6zM179.9 188.8h.7v1.3h.4v.2h-1.2v-.2h.5v-1.1h-.4zM180.3 188.3h.3v.3h-.3zM181.8 188.4h.2v.4h.6v.2h-.6v1l.2 .1h.4v.2a.55 .55 0 0 1-.8-.5v-.8h-.4v-.2h.4zM183 188.3h.6l.1 1.6 .1 .2h.4v.2a.54 .54 0 0 1-.8-.5v-1.4h-.4zM184.8 189a.65 .65 0 0 1 .8-.1 .65 .65 0 0 1 .3 .7h-1.1a.56 .56 0 0 0 .4 .5 .56 .56 0 0 0 .6-.1v.2a.81 .81 0 0 1-1.1-.1 .81 .81 0 0 1 .1-1.1zM185 189.1l.3-.1a.37 .37 0 0 1 .3 .4h-.8zM186.7 188.9h.3v.4h-.3zM186.7 189.9h.3v.4h-.3zM263.1 192.4a.73 .73 0 0 1 .9 .2v.3l-.3 .3 .5 .6h-.2l-.3-.4-.2-.2h-.2v.6h-.2zM263.3 192.6h.2a.26 .26 0 0 1 .3 .2 .26 .26 0 0 1-.2 .3h-.3zM264.5 192.9a.49 .49 0 0 1 .6-.1 .49 .49 0 0 1 .2 .5h-.8a.42 .42 0 0 0 .3 .4 .42 .42 0 0 0 .4-.1v.2a.6 .6 0 0 1-.8-.1 .6 .6 0 0 1 .1-.8z"/>
<path d="M264.6 193l.3-.1 .2 .3h-.6zM265.5 192.8h.2l.3 .9 .3-.9h.2l-.4 1h-.2zM267.1 192.8h.2v.3h-.2zM267.1 193.6h.2v.2h-.2z"/>
</g>
<text font-size="2.7" fill="#480000" x="178" y="190.3">Title:</text>
<g font-size="2" fill="#480000">
<text x="178" y="183.7">Sheet: Front documentation</text>
<text x="178" y="186.5">File: working.kicad_pcb</text>
<text x="178" y="193.9">Size: A4</text>
<text x="178" y="196.6">KiCad E.D.A. 7.0.6-7.0.6~ubuntu22.04.1 + KiBot v1.6.3</text>
<text x="200" y="193.9">Date: 2023-08-03_17-21-22</text>
<text x="263" y="196.6">Id: 6/6</text>
<text x="263" y="193.9">Rev:</text>
</g>
<g font-size="1.7" fill="#480000">
<text x="35" y="11.7">1</text>
<text x="85" y="11.7">2</text>
<text x="135" y="11.7">3</text>
<text x="185" y="11.7">4</text>
<text x="235" y="11.7">5</text>
<text x="285" y="11.7">6</text>
<text x="10.5" y="35.7">A</text>
<text x="285.5" y="35.7">A</text>
<text x="10.5" y="85.6">B</text>
<text x="285.5" y="85.6">B</text>
<text x="10.5" y="135.7">C</text>
<text x="285.5" y="135.7">C</text>
<text x="10.5" y="185.6">D</text>
<text x="285.5" y="185.6">D</text>
<text x="35" y="199.7">1</text>
<text x="85" y="199.7">2</text>
<text x="135" y="199.7">3</text>
<text x="185" y="199.7">4</text>
<text x="235" y="199.7">5</text>
<text x="285" y="199.7">6</text>
</g>
<g font-size="1.3" fill="#848484">
<text x="142.2" y="101.6">10uF</text>
<text x="147" y="99.4">1N4148</text>
<text x="146.8" y="107.9" transform="rotate(-90 146.8 107.9)">0.1uF</text>
<text x="147.9" y="102.2">10K</text>
<text x="148.9" y="106.8">10K</text>
<text x="139.2" y="109.4">AP2112K-3.3</text>
<text x="141.9" y="109.4">10uF</text>
<text x="158.5" y="111.2" transform="rotate(-90 158.5 111.2)">BSS138</text>
</g>
<g font-size=".5" fill="#848484">
<text x="139.1" y="100.2">GREEN</text>
<text x="140.8" y="104.1" transform="rotate(-90 140.8 104.1)">10K</text>
<text x="146.6" y="107.9">LPS33W</text>
</g>
</svg>
